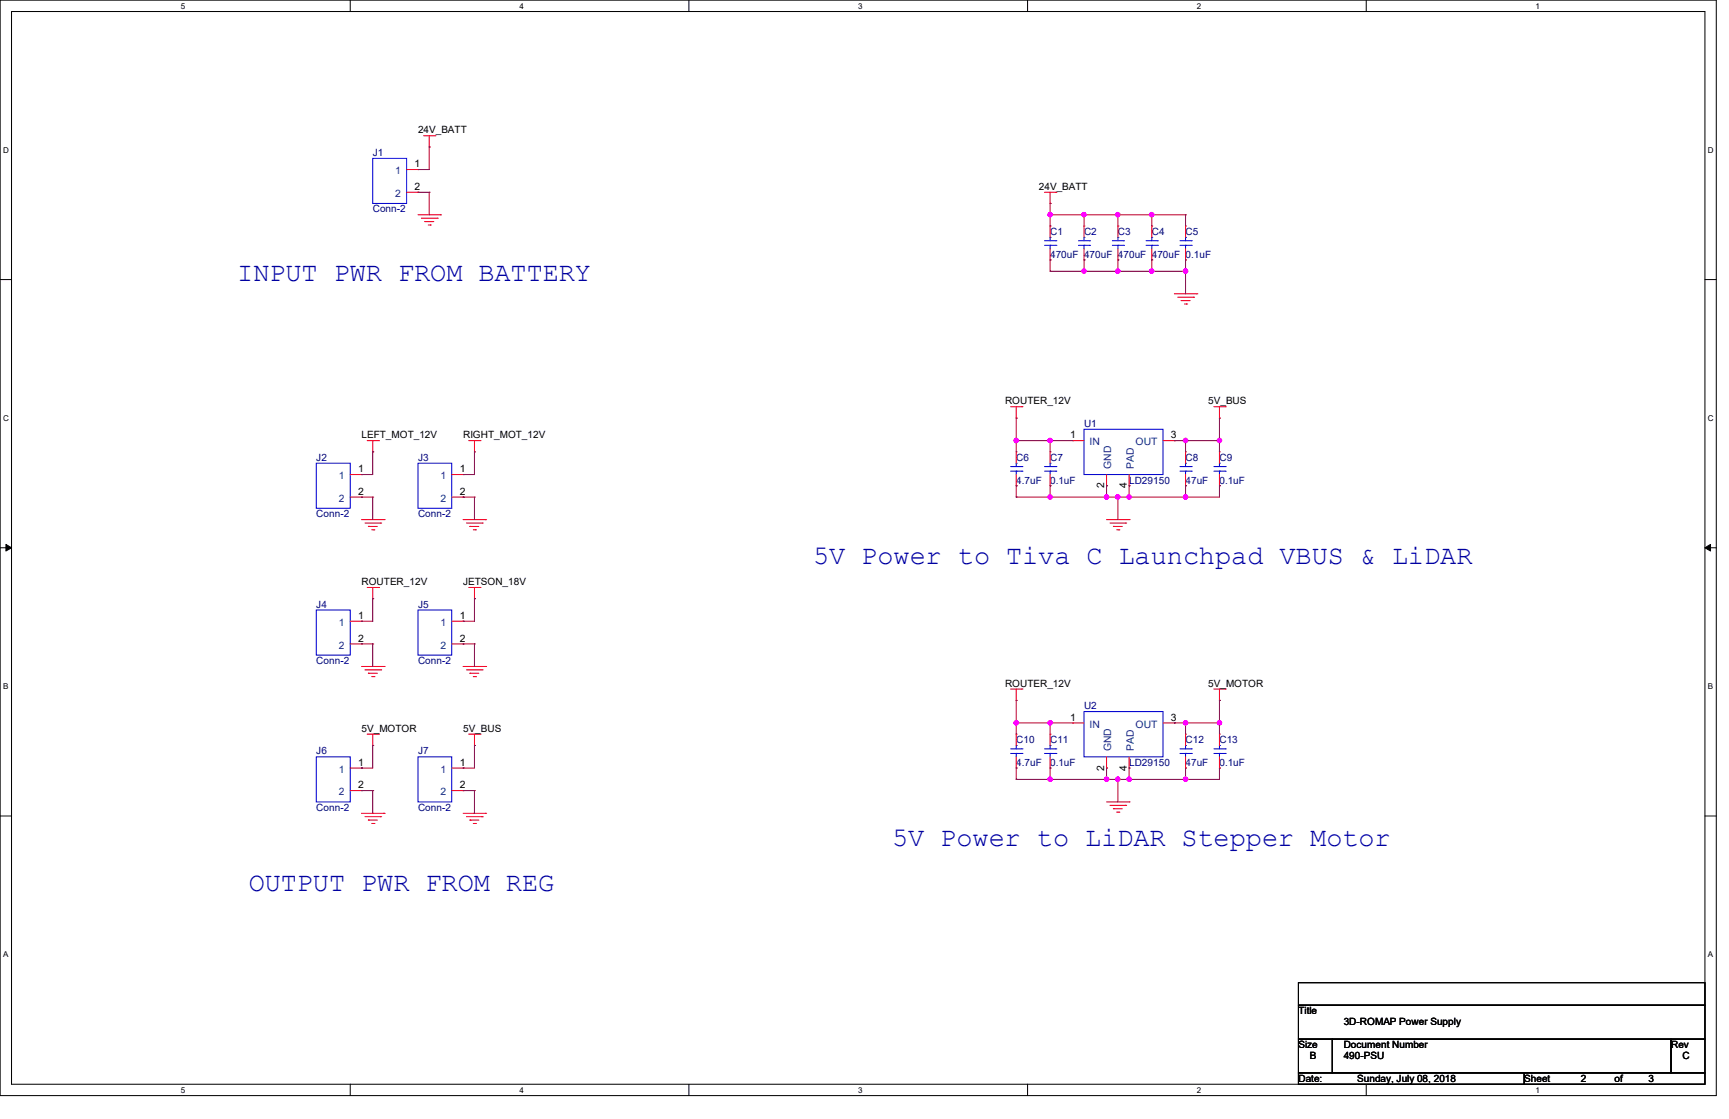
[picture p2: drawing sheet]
<svg xmlns="http://www.w3.org/2000/svg" width="432mm" height="279mm" viewBox="0 0 432 279" stroke-linecap="round" stroke-linejoin="round" font-family="sans-serif">
<path d="M0 0h428.6v273.6h-428.6zM2.9 2.9h422.9v267.8h-422.9z" fill="none" stroke="#000" stroke-width=".25"/>
<g fill="#fff">
<path d="M45.2 .4h1.1v2.2h-1.1z"/>
<path d="M45.2 271.1h1.1v2.2h-1.1z"/>
</g>
<path d="M87.5 0v2.9M87.5 270.7v2.9" fill="none" stroke="#000" stroke-width=".25"/>
<g fill="#fff">
<path d="M129.8 .4h1.1v2.2h-1.1z"/>
<path d="M129.8 271.1h1.1v2.2h-1.1z"/>
</g>
<path d="M172 0v2.9M172 270.7v2.9" fill="none" stroke="#000" stroke-width=".25"/>
<g fill="#fff">
<path d="M214.3 .4h1.1v2.2h-1.1z"/>
<path d="M214.3 271.1h1.1v2.2h-1.1z"/>
</g>
<path d="M256.6 0v2.9M256.6 270.7v2.9" fill="none" stroke="#000" stroke-width=".25"/>
<g fill="#fff">
<path d="M298.9 .4h1.1v2.2h-1.1z"/>
<path d="M298.9 271.1h1.1v2.2h-1.1z"/>
</g>
<path d="M341.2 0v2.9M341.2 270.7v2.9" fill="none" stroke="#000" stroke-width=".25"/>
<g fill="#fff">
<path d="M383.5 .4h1.1v2.2h-1.1z"/>
<path d="M383.5 271.1h1.1v2.2h-1.1z"/>
<path d="M.8 36.3h1.4v2.3h-1.4z"/>
<path d="M426.5 36.3h1.4v2.3h-1.4z"/>
<path d="M.8 103.3h1.4v2.2h-1.4z"/>
<path d="M426.5 103.3h1.4v2.2h-1.4z"/>
</g>
<path d="M0 69.8h2.9M425.8 69.8h2.8" fill="none" stroke="#000" stroke-width=".25"/>
<g fill="#fff">
<path d="M.8 170.2h1.3v2.3h-1.3z"/>
<path d="M426.5 170.2h1.3v2.3h-1.3z"/>
</g>
<path d="M0 136.8h2.9M425.8 136.8h2.8" fill="none" stroke="#000" stroke-width=".25"/>
<path d="M1.5 135.9l1.4 .9-1.4 .8zM425.8 136.8l1.4-.9v1.7z" fill="#000" stroke="#000" stroke-width=".25"/>
<g fill="#fff">
<path d="M.8 237.2h1.3v2.2h-1.3z"/>
<path d="M426.5 237.2h1.3v2.2h-1.3z"/>
</g>
<path d="M0 203.8h2.9M425.8 203.8h2.8M324.3 245.4h101.5v5.6h-101.5zM324.3 251h101.5v8.5h-101.5zM324.3 259.5h8.4v8.4h-8.4zM332.7 259.5h84.6v8.4h-84.6zM417.3 259.5h8.5v8.4h-8.5zM324.3 267.9h56.4v2.8h-56.4zM380.7 267.9h45.1v2.8h-45.1z" fill="none" stroke="#000" stroke-width=".25"/>
<g fill="none" stroke="#f00" stroke-width=".25">
<path d="M105.8 33.9h2.8M107.2 36.7h.1M107.2 33.9v2.8M108.6 33.9h.1M101.6 48h2.8M101.6 42.3h2.8M104.4 42.3h.1M104.4 48h.1M104.4 53.6h5.6M105.2 54.5h4M106.1 55.3h.1M106.1 55.3h2.2"/>
<path d="M106.9 56.2h.6M107.5 56.2h.1M109.2 54.5h.1M110 53.6h.1M260.9 48h2.8M262.3 50.8h.1M262.3 56.4h.1M262.3 48v2.8M262.3 56.4v2.9M263.7 48h.1M270.7 56.4h.1M270.7 56.4v2.9"/>
<path d="M279.2 56.4h.1M279.2 56.4v2.9M287.7 56.4h.1M287.7 56.4v2.9M296.1 56.4h.1M296.1 56.4v2.9M262.3 64.9h.1M262.3 62.1v2.8M270.7 64.9h.1M270.7 62.1v2.8M279.2 64.9h.1M279.2 62.1v2.8"/>
<path d="M287.7 64.9h.1M287.7 62.1v2.8M293.3 73.4h5.6M294.1 74.2h4M295 75.1h.1M295 75.1h2.2M295.8 75.9h.6M296.1 64.9h.1M296.1 62.1v2.8M296.4 75.9h.1M298.1 74.2h.1M298.9 73.4h.1"/>
<path d="M87.5 118.5h2.8M90.3 118.5h.1M91.7 110h2.8M93.1 112.8h.1M93.1 110v2.8M94.5 110h.1M112.8 118.5h2.9M115.7 118.5h.1M117.1 110h2.8M118.5 112.8h.1M118.5 110v2.8M119.9 110h.1"/>
<path d="M252.4 101.6h2.8M253.8 104.4h.1M253.8 112.8h.1M253.8 101.6v2.8M253.8 112.8v2.9M253.8 118.5v2.8M255.2 101.6h.1M262.3 112.8h.1M262.3 112.8v2.9M262.3 118.5v2.8M267.9 110h.1M267.9 110h2.8"/>
<path d="M276.4 118.5v2.8M282 118.5v2.8M290.4 110h2.9M293.3 110h.1M296.1 112.8h.1M296.1 112.8v2.9M296.1 118.5v2.8M303.1 101.6h2.9M304.5 104.4h.1M304.5 112.8h.1M304.5 101.6v2.8M304.5 112.8v2.9"/>
<path d="M304.5 118.5v2.8M306 101.6h.1M87.5 124.1h2.8M90.3 124.1h.1M90.3 129.8h5.6M91.1 130.6h4M92 131.4h.1M92 131.4h2.2M92.8 132.3h.6M93.4 132.3h.1M95.1 130.6h.1M95.9 129.8h.1"/>
<path d="M112.8 124.1h2.9M115.7 124.1h.1M115.7 129.8h5.6M116.5 130.6h3.9M117.3 131.4h.1M117.3 131.4h2.3M118.2 132.3h.5M118.7 132.3h.1M120.4 130.6h.1M121.3 129.8h.1M253.8 121.3h.1M262.3 121.3h.1"/>
<path d="M276.4 121.3h.1M276.4 129.8h5.6M277.2 130.6h3.9M278 131.4h.1M278 131.4h2.3M278.9 132.3h.5M279.4 132.3h.1M281.1 130.6h.1M282 129.8h.1M282 121.3h.1M296.1 121.3h.1M304.5 121.3h.1"/>
<path d="M87.5 155.1h2.8M90.3 155.1h.1M91.7 146.7h2.8M93.1 149.5h.1M93.1 146.7v2.8M94.5 146.7h.1M112.8 155.1h2.9M115.7 155.1h.1M117.1 146.7h2.8M118.5 149.5h.1M118.5 146.7v2.8M119.9 146.7h.1"/>
<path d="M87.5 160.8h2.8M90.3 160.8h.1M90.3 166.4h5.6M91.1 167.3h4M92 168.1h.1M92 168.1h2.2M92.8 169h.6M93.4 169h.1M95.1 167.3h.1M95.9 166.4h.1M112.8 160.8h2.9M115.7 160.8h.1"/>
<path d="M115.7 166.4h5.6M116.5 167.3h3.9M117.3 168.1h.1M117.3 168.1h2.3M118.2 169h.5M118.7 169h.1M120.4 167.3h.1M121.3 166.4h.1M252.4 172h2.8M253.8 174.9h.1M253.8 172v2.9M255.2 172h.1"/>
<path d="M303.1 172h2.9M304.5 174.9h.1M304.5 172v2.9M306 172h.1M87.5 191.8h2.8M87.5 197.4h2.8M90.3 191.8h.1M90.3 197.4h.1M91.7 183.3h2.8M93.1 186.1h.1M93.1 183.3v2.8M94.5 183.3h.1"/>
<path d="M112.8 191.8h2.9M112.8 197.4h2.9M115.7 191.8h.1M115.7 197.4h.1M117.1 183.3h2.8M118.5 186.1h.1M118.5 183.3v2.8M119.9 183.3h.1M253.8 191.8h.1M253.8 183.3h.1M253.8 183.3v2.8M253.8 189v2.8"/>
<path d="M262.3 191.8h.1M262.3 183.3h.1M262.3 183.3v2.8M262.3 189v2.8M267.9 180.5h.1M267.9 180.5h2.8M276.4 191.8h.1M276.4 189v2.8M282 191.8h.1M282 189v2.8M290.4 180.5h2.9M293.3 180.5h.1"/>
<path d="M296.1 191.8h.1M296.1 183.3h.1M296.1 183.3v2.8M296.1 189v2.8M304.5 191.8h.1M304.5 183.3h.1M304.5 183.3v2.8M304.5 189v2.8M90.3 203.1h5.6M91.1 203.9h4M92 204.8h.1M92 204.8h2.2"/>
<path d="M92.8 205.6h.6M93.4 205.6h.1M95.1 203.9h.1M95.9 203.1h.1M115.7 203.1h5.6M116.5 203.9h3.9M117.3 204.8h.1M117.3 204.8h2.3M118.2 205.6h.5M118.7 205.6h.1M120.4 203.9h.1M121.3 203.1h.1"/>
<path d="M276.4 200.2h5.6M277.2 201.1h3.9M278 201.9h.1M278 201.9h2.3M278.9 202.8h.5M279.4 202.8h.1M281.1 201.1h.1M282 200.2h.1"/>
</g>
<g fill="none" stroke="#00f" stroke-width=".25">
<path d="M93.1 39.5h8.5v11.3h-8.5zM262.3 59.3h.1M262.3 59.3v.8M270.7 59.3h.1M270.7 59.3v.8M279.2 59.3h.1M279.2 59.3v.8M287.7 59.3h.1M287.7 59.3v.8M296.1 59.3h.1M296.1 59.3v.8M260.9 61.3h2.8"/>
<path d="M260.9 60.1h2.8M262.3 61.3h.1M262.3 61.3v.8M263.7 61.3h.1M263.7 60.1h.1M269.3 61.3h2.8M269.3 60.1h2.8M270.7 61.3h.1M270.7 61.3v.8M272.1 61.3h.1M272.1 60.1h.1M277.8 61.3h2.8"/>
<path d="M277.8 60.1h2.8M279.2 61.3h.1M279.2 61.3v.8M280.6 61.3h.1M280.6 60.1h.1M286.2 61.3h2.9M286.2 60.1h2.9M287.7 61.3h.1M287.7 61.3v.8M289.1 61.3h.1M289.1 60.1h.1M294.7 61.3h2.8"/>
<path d="M294.7 60.1h2.8M296.1 61.3h.1M296.1 61.3v.8M297.5 61.3h.1M297.5 60.1h.1M79 115.7h8.5v11.2h-8.5zM104.4 115.7h8.4v11.2h-8.4zM252.4 117.6h2.8M252.4 116.5h2.8M253.8 115.7h.1M253.8 117.6h.1M253.8 115.7v.8"/>
<path d="M253.8 117.6v.9M255.2 117.6h.1M255.2 116.5h.1M260.9 117.6h2.8M260.9 116.5h2.8M262.3 115.7h.1M262.3 117.6h.1M262.3 115.7v.8M262.3 117.6v.9M263.7 117.6h.1M263.7 116.5h.1M270.7 107.2h19.7v11.3h-19.7z"/>
<path d="M294.7 117.6h2.8M294.7 116.5h2.8M296.1 115.7h.1M296.1 117.6h.1M296.1 115.7v.8M296.1 117.6v.9M297.5 117.6h.1M297.5 116.5h.1M303.1 117.6h2.9M303.1 116.5h2.9M304.5 115.7h.1M304.5 117.6h.1"/>
<path d="M304.5 115.7v.8M304.5 117.6v.9M306 117.6h.1M306 116.5h.1M79 152.3h8.5v11.3h-8.5zM104.4 152.3h8.4v11.3h-8.4zM270.7 177.7h19.7v11.3h-19.7zM79 189h8.5v11.2h-8.5zM104.4 189h8.4v11.2h-8.4zM252.4 188.1h2.8M252.4 187h2.8M253.8 186.1h.1"/>
<path d="M253.8 188.1h.1M253.8 186.1v.9M253.8 188.1v.9M255.2 188.1h.1M255.2 187h.1M260.9 188.1h2.8M260.9 187h2.8M262.3 186.1h.1M262.3 188.1h.1M262.3 186.1v.9M262.3 188.1v.9M263.7 188.1h.1"/>
<path d="M263.7 187h.1M294.7 188.1h2.8M294.7 187h2.8M296.1 186.1h.1M296.1 188.1h.1M296.1 186.1v.9M296.1 188.1v.9M297.5 188.1h.1M297.5 187h.1M303.1 188.1h2.9M303.1 187h2.9M304.5 186.1h.1"/>
<path d="M304.5 188.1h.1M304.5 186.1v.9M304.5 188.1v.9M306 188.1h.1M306 187h.1"/>
</g>
<g fill="none" stroke="#800040" stroke-width=".25">
<path d="M107.2 36.7h.1M107.2 36.7v5.6h-2.8M104.4 42.3h.1M104.4 48h.1M104.4 48h2.8M107.2 48h.1M107.2 48v5.6M262.3 50.8h.1M262.3 53.6h.1M262.3 50.8v5.6M262.3 53.6h33.8M270.7 53.6h.1"/>
<path d="M270.7 53.6v2.8M279.2 53.6h.1M279.2 53.6v2.8M287.7 53.6h.1M287.7 53.6v2.8M296.1 53.6h.1M296.1 53.6v2.8M262.3 64.9h.1M262.3 67.7h.1M262.3 64.9v2.8M262.3 67.7h33.8M270.7 64.9h.1"/>
<path d="M270.7 67.7h.1M270.7 64.9v2.8M279.2 64.9h.1M279.2 67.7h.1M279.2 64.9v2.8M287.7 64.9h.1M287.7 67.7h.1M287.7 64.9v2.8M296.1 64.9h.1M296.1 67.7h.1M296.1 64.9v8.5M90.3 118.5h.1"/>
<path d="M93.1 112.8h.1M93.1 112.8v5.7h-2.8M115.7 118.5h.1M118.5 112.8h.1M118.5 112.8v5.7h-2.8M253.8 104.4h.1M253.8 110h.1M253.8 104.4v8.4M253.8 110h14.1M262.3 110h.1M262.3 110v2.8M293.3 110h.1"/>
<path d="M293.3 110h11.2M296.1 110h.1M296.1 110v2.8M304.5 104.4h.1M304.5 110h.1M304.5 104.4v8.4M90.3 124.1h.1M90.3 124.1h2.8M93.1 124.1h.1M93.1 124.1v5.7M115.7 124.1h.1M115.7 124.1h2.8"/>
<path d="M118.5 124.1h.1M118.5 124.1v5.7M253.8 121.3h.1M253.8 124.1h.1M253.8 121.3v2.8M262.3 121.3h.1M262.3 124.1h.1M262.3 121.3v2.8M276.4 121.3h.1M276.4 124.1h.1M276.4 121.3v2.8M279.2 124.1h.1"/>
<path d="M279.2 124.1v5.7M282 121.3h.1M282 124.1h.1M282 121.3v2.8M296.1 121.3h.1M296.1 124.1h.1M296.1 121.3v2.8M304.5 121.3h.1M304.5 121.3v2.8h-50.7M90.3 155.1h.1M93.1 149.5h.1M93.1 149.5v5.6h-2.8"/>
<path d="M115.7 155.1h.1M118.5 149.5h.1M118.5 149.5v5.6h-2.8M90.3 160.8h.1M90.3 160.8h2.8M93.1 160.8h.1M93.1 160.8v5.6M115.7 160.8h.1M115.7 160.8h2.8M118.5 160.8h.1M118.5 160.8v5.6M253.8 174.9h.1"/>
<path d="M253.8 174.9v8.4M304.5 174.9h.1M304.5 174.9v8.4M90.3 191.8h.1M90.3 197.4h.1M90.3 197.4h2.8M93.1 186.1h.1M93.1 197.4h.1M93.1 186.1v5.7h-2.8M93.1 197.4v5.7M115.7 191.8h.1M115.7 197.4h.1"/>
<path d="M115.7 197.4h2.8M118.5 186.1h.1M118.5 197.4h.1M118.5 186.1v5.7h-2.8M118.5 197.4v5.7M253.8 180.5h.1M253.8 191.8h.1M253.8 194.6h.1M253.8 191.8v2.8M253.8 180.5h14.1M262.3 180.5h.1M262.3 191.8h.1"/>
<path d="M262.3 194.6h.1M262.3 180.5v2.8M262.3 191.8v2.8M276.4 194.6h.1M276.4 191.8h.1M276.4 191.8v2.8M279.2 194.6h.1M279.2 194.6v5.6M282 191.8h.1M282 194.6h.1M282 191.8v2.8M293.3 180.5h.1"/>
<path d="M293.3 180.5h11.2M296.1 180.5h.1M296.1 191.8h.1M296.1 194.6h.1M296.1 180.5v2.8M296.1 191.8v2.8M304.5 191.8h.1M304.5 180.5h.1M304.5 191.8v2.8h-50.7"/>
</g>
<g fill="#f0f" stroke="#f0f" stroke-width=".25">
<circle cx="262.3" cy="180.5" r=".55"/>
<circle cx="253.8" cy="180.5" r=".55"/>
<circle cx="279.1" cy="194.6" r=".55"/>
<circle cx="282" cy="194.6" r=".55"/>
<circle cx="304.5" cy="180.5" r=".55"/>
<circle cx="296.1" cy="180.5" r=".55"/>
<circle cx="276.4" cy="194.6" r=".55"/>
<circle cx="262.3" cy="194.6" r=".55"/>
<circle cx="296.1" cy="194.6" r=".55"/>
<circle cx="270.7" cy="53.6" r=".54"/>
<circle cx="262.3" cy="53.6" r=".55"/>
<circle cx="279.1" cy="53.6" r=".55"/>
<circle cx="287.6" cy="53.6" r=".55"/>
<circle cx="270.7" cy="67.7" r=".54"/>
<circle cx="279.1" cy="67.7" r=".55"/>
<circle cx="287.6" cy="67.7" r=".55"/>
<circle cx="296.1" cy="67.7" r=".55"/>
<circle cx="253.8" cy="110" r=".55"/>
<circle cx="304.5" cy="110" r=".55"/>
<circle cx="262.3" cy="110" r=".55"/>
<circle cx="296.1" cy="110" r=".55"/>
<circle cx="296.1" cy="124.1" r=".55"/>
<circle cx="276.4" cy="124.1" r=".55"/>
<circle cx="262.3" cy="124.1" r=".55"/>
<circle cx="279.1" cy="124.1" r=".55"/>
<circle cx="282" cy="124.1" r=".55"/>
</g>
<g font-size="6.7" fill="#0000a0">
<text x="59.3" y="70.3">INPUT PWR FROM BATTERY</text>
<text x="203.1" y="140.8">5V Power to Tiva C Launchpad VBUS &amp; LiDAR</text>
<text x="222.8" y="211.2">5V Power to LiDAR Stepper Motor</text>
<text x="62.1" y="222.5">OUTPUT PWR FROM REG</text>
</g>
<g font-size="2.5">
<text x="104.4" y="33.3">24V_BATT</text>
<text x="103.5" y="41.7">1</text>
<text x="103.5" y="47.4">2</text>
<text x="259.5" y="47.4">24V_BATT</text>
<text x="251" y="101">ROUTER_12V</text>
<text x="301.8" y="101">5V_BUS</text>
<text x="90.3" y="109.4">LEFT_MOT_12V</text>
<text x="115.7" y="109.4">RIGHT_MOT_12V</text>
<text x="267.3" y="109.4">1</text>
<text x="292.4" y="109.4">3</text>
<text x="89.4" y="117.9">1</text>
<text x="114.8" y="117.9">1</text>
<text x="89.4" y="123.5">2</text>
<text x="114.8" y="123.5">2</text>
<text x="275.8" y="121.9" transform="rotate(-90 275.8 121.9)">2</text>
<text x="281.4" y="121.9" transform="rotate(-90 281.4 121.9)">4</text>
<text x="90.3" y="146.1">ROUTER_12V</text>
<text x="115.7" y="146.1">JETSON_18V</text>
<text x="89.4" y="154.5">1</text>
<text x="114.8" y="154.5">1</text>
<text x="89.4" y="160.2">2</text>
<text x="114.8" y="160.2">2</text>
<text x="251" y="171.5">ROUTER_12V</text>
<text x="301.8" y="171.5">5V_MOTOR</text>
<text x="267.3" y="179.9">1</text>
<text x="292.4" y="179.9">3</text>
<text x="90.3" y="182.8">5V_MOTOR</text>
<text x="115.7" y="182.8">5V_BUS</text>
<text x="89.4" y="191.2">1</text>
<text x="114.8" y="191.2">1</text>
<text x="89.4" y="196.8">2</text>
<text x="114.8" y="196.8">2</text>
<text x="275.8" y="192.4" transform="rotate(-90 275.8 192.4)">2</text>
<text x="281.4" y="192.4" transform="rotate(-90 281.4 192.4)">4</text>
<text x="324.3" y="253.2">Title</text>
<text x="335.6" y="256">3D-ROMAP Power Supply</text>
<text x="324.3" y="261.7">Size</text>
<text x="335.6" y="261.7">Document Number</text>
<text x="417.3" y="261.7">Rev</text>
<text x="327.1" y="264.5">B</text>
<text x="335.6" y="264.5">490-PSU</text>
<text x="420.2" y="264.5">C</text>
<text x="324.3" y="270.1">Date:</text>
<text x="339" y="270.1">Sunday, July 08, 2018</text>
<text x="380.7" y="270.1">Sheet</text>
<text x="394.8" y="270.1">2</text>
<text x="403.2" y="270.1">of</text>
<text x="411.7" y="270.1">3</text>
</g>
<g font-size="2.5" fill="#000080">
<text x="93.1" y="38.9">J1</text>
<text x="93.1" y="53">Conn-2</text>
<text x="262.3" y="58.7">C1</text>
<text x="270.7" y="58.7">C2</text>
<text x="279.2" y="58.7">C3</text>
<text x="287.7" y="58.7">C4</text>
<text x="296.1" y="58.7">C5</text>
<text x="262.3" y="64.3">470uF 470uF 470uF 470uF 0.1uF</text>
<text x="270.7" y="106.6">U1</text>
<text x="79" y="115.1">J2</text>
<text x="104.4" y="115.1">J3</text>
<text x="253.8" y="115.1">C6</text>
<text x="262.3" y="115.1">C7</text>
<text x="296.1" y="115.1">C8</text>
<text x="304.5" y="115.1">C9</text>
<text x="253.8" y="120.7">4.7uF</text>
<text x="262.3" y="120.7">0.1uF</text>
<text x="282" y="120.7">LD29150</text>
<text x="296.1" y="120.7">47uF</text>
<text x="304.5" y="120.7">0.1uF</text>
<text x="79" y="129.2">Conn-2</text>
<text x="104.4" y="129.2">Conn-2</text>
<text x="79" y="151.7">J4</text>
<text x="104.4" y="151.7">J5</text>
<text x="79" y="165.8">Conn-2</text>
<text x="104.4" y="165.8">Conn-2</text>
<text x="270.7" y="177.1">U2</text>
<text x="253.8" y="185.5">C10</text>
<text x="262.3" y="185.5">C11</text>
<text x="296.1" y="185.5">C12</text>
<text x="304.5" y="185.5">C13</text>
<text x="79" y="188.4">J6</text>
<text x="104.4" y="188.4">J7</text>
<text x="253.8" y="191.2">4.7uF</text>
<text x="262.3" y="191.2">0.1uF</text>
<text x="282" y="191.2">LD29150</text>
<text x="296.1" y="191.2">47uF</text>
<text x="304.5" y="191.2">0.1uF</text>
<text x="79" y="202.5">Conn-2</text>
<text x="104.4" y="202.5">Conn-2</text>
</g>
<g font-size="2.5" fill="#004080">
<text x="98.7" y="43.5">1</text>
<text x="98.7" y="49.1">2</text>
<text x="272.1" y="111.2">IN</text>
<text x="283.6" y="111.2">OUT</text>
<text x="84.6" y="119.6">1</text>
<text x="110" y="119.6">1</text>
<text x="277.5" y="117.1" transform="rotate(-90 277.5 117.1)">GND</text>
<text x="283.2" y="117.1" transform="rotate(-90 283.2 117.1)">PAD</text>
<text x="84.6" y="125.3">2</text>
<text x="110" y="125.3">2</text>
<text x="84.6" y="156.3">1</text>
<text x="84.6" y="161.9">2</text>
<text x="110" y="156.3">1</text>
<text x="110" y="161.9">2</text>
<text x="272.1" y="181.7">IN</text>
<text x="283.6" y="181.7">OUT</text>
<text x="277.5" y="187.6" transform="rotate(-90 277.5 187.6)">GND</text>
<text x="283.2" y="187.6" transform="rotate(-90 283.2 187.6)">PAD</text>
<text x="84.6" y="192.9">1</text>
<text x="110" y="192.9">1</text>
<text x="84.6" y="198.5">2</text>
<text x="110" y="198.5">2</text>
</g>
<g font-size="2">
<text x="45.2" y="2.2">5</text>
<text x="129.8" y="2.2">4</text>
<text x="214.3" y="2.2">3</text>
<text x="298.9" y="2.2">2</text>
<text x="383.5" y="2.2">1</text>
<text x=".8" y="38.1">D</text>
<text x="426.5" y="38.1">D</text>
<text x=".8" y="105.1">C</text>
<text x="426.5" y="105.1">C</text>
<text x=".8" y="172">B</text>
<text x="426.5" y="172">B</text>
<text x=".8" y="239">A</text>
<text x="426.5" y="239">A</text>
<text x="45.2" y="272.9">5</text>
<text x="129.8" y="272.9">4</text>
<text x="214.3" y="272.9">3</text>
<text x="298.9" y="272.9">2</text>
<text x="383.5" y="272.9">1</text>
</g>
</svg>
